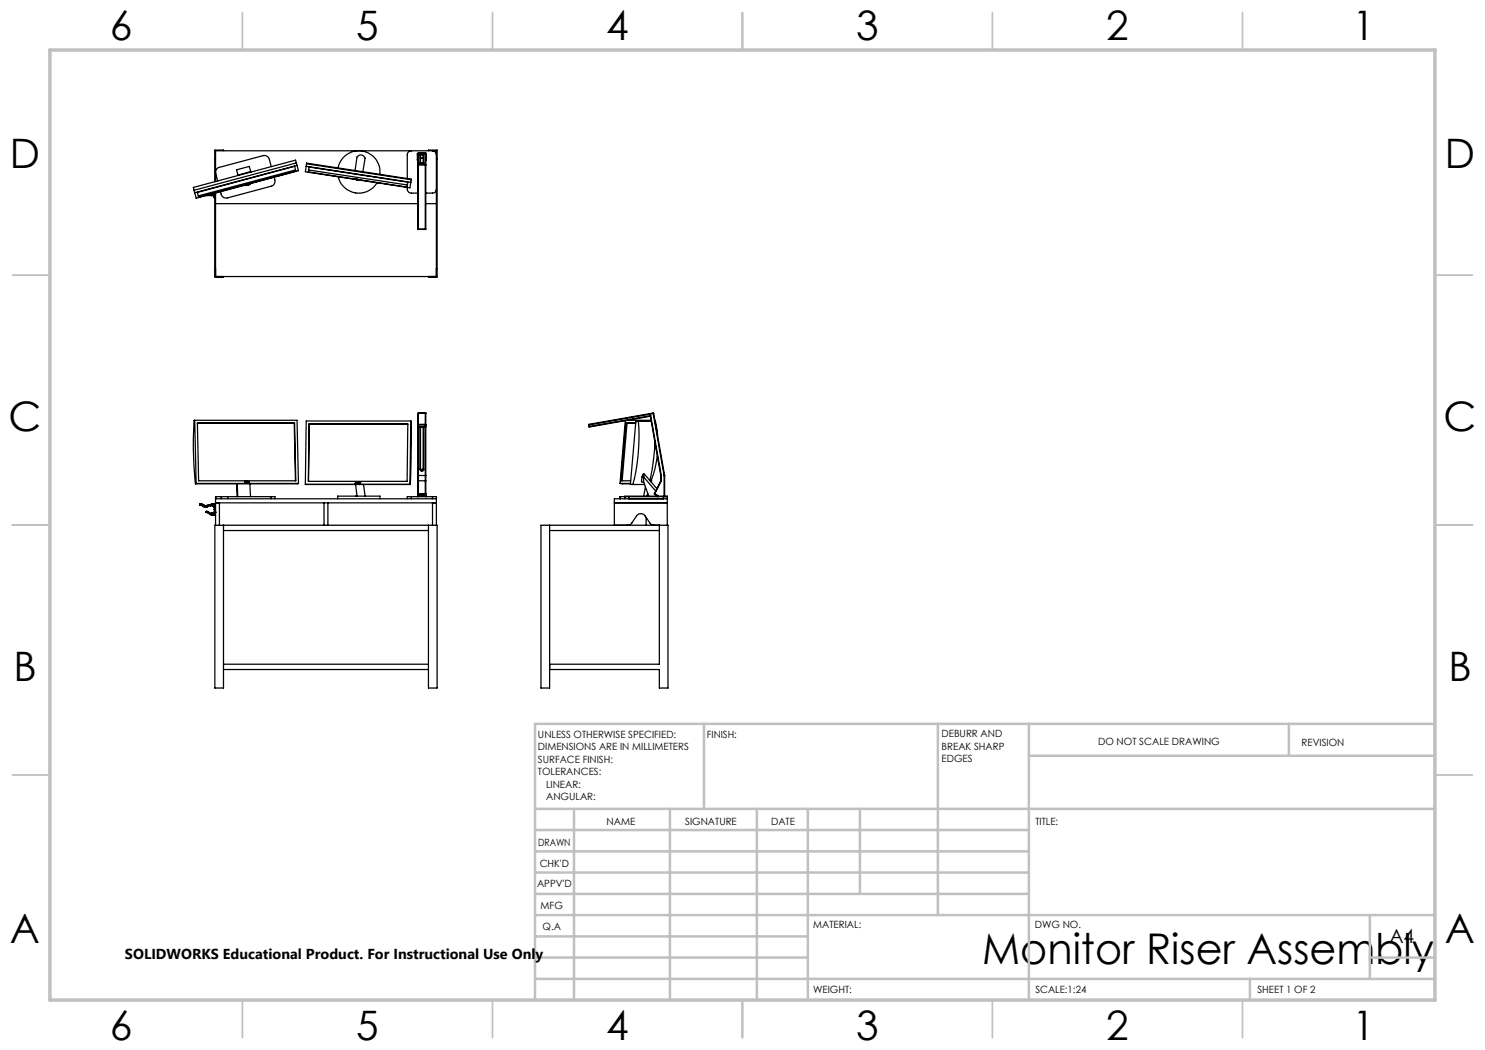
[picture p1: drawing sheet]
<svg xmlns="http://www.w3.org/2000/svg" width="297mm" height="210mm" viewBox="0 0 297 210" stroke-linecap="round" stroke-linejoin="round" font-family="sans-serif">
<g fill="none" stroke="#c0c0c0" stroke-width=".35">
<path d="M48.5 2.5v7.5M98.5 2.5v7.5M148.5 2.5v7.5M198.5 2.5v7.5M248.5 2.5v7.5M2.5 55h7.5M287 55h7.5M2.5 105h7.5M287 105h7.5M2.5 155h7.5M287 155h7.5M48.5 200v7.5"/>
<path d="M98.5 200v7.5M148.5 200v7.5M198.5 200v7.5M248.5 200v7.5"/>
</g>
<g fill="none" stroke="#c0c0c0" stroke-width=".5">
<path d="M140.8 144.8v17M187.6 144.8v38.2M205.8 144.8v55.2M205.8 151.2h81.2M257.8 144.8v6.4M287 144.8h-180v55.2M107 161.8h180M107 178.8h98.8M107 174.5h98.8M107 170.3h98.8M107 166h98.8M114.8 161.8v38.2"/>
<path d="M134 161.8v38.2M151.4 161.8v38.2M161.6 161.8v38.2M172 161.8v17M107 195.8h180M107 191.5h54.6M107 187.3h54.6M107 183h180M250 195.8v4.2M274 191.5h13M274 183v12.8"/>
</g>
<path d="M10 10h277v190h-277z" fill="none" stroke="#c0c0c0" stroke-width=".7"/>
<g fill="none" stroke="#000" stroke-width=".25">
<path d="M38.8 38.1l.1 .5M39.5 38.5l19.4-5.2 .3 .9-19.5 5.2zM41.1 39.1h.2M41.3 39.1h1M41.3 39.1h.1M41.5 39h.8M41.8 38.9h.5M42.1 38.9h.2M42.3 39v.1M42.3 38.9h.1M42.3 39h.1M42.3 39h.6"/>
<path d="M42.3 38.9l.5 .1M42.3 39h.5M42.3 38.9h.5M42.3 39.1h.5M42.3 39.1h.1M42.3 38.9v.1M42.8 39.1l.1 .1M42.8 38.9v.1M42.8 39v.1M42.8 39h.1M42.8 39.1h.1M42.8 38.8v.1"/>
<path d="M42.8 38.8l.1 .1M42.9 39.5l.1 .1M42.9 38.8l-.1 .1M42.9 38.9l-.1 .1M42.9 39l-.1 .1M42.9 39h.1M42.9 38.9v.1M42.9 38.9h.1M42.9 39.2l.1 .1M42.9 39l.1 .3M42.9 38.8h-.1M42.9 38.7v.1"/>
<path d="M42.9 39.5h.1M42.9 39.2v.3M43 38.7l-.1 .1M43 38.7l-.1 .2M43 39.3v.3M43 38.6v.1M43 39.6v15.8h1.7v-.1M43 39.6h.1M43 31.7h.1M43.1 36.3v-6.1h44.2v25.1h-44.2v-16.7M44.7 30.2v-.2h-1.7v6.4M47.6 35v.1"/>
<path d="M47.6 35.1l-8.9 2.4 .1 .6M49 37.1h.1M49 37l-9.8 2.6-.3-1M49 37v.1M49 37l.1 .1M49.1 37.1l.1-.1zM49.1 37.1h.1M49.2 36.9l-.2 .1M49.2 36.9v.1M49.2 37l-.1 .1M49.3 37h.2M49.3 36.9l-.1 .1"/>
<path d="M49.4 37h.1M49.4 36.9h.1M49.5 37h.1M49.5 37l-.3-.1 .1 .1M49.5 37h-.2M49.5 37h-.1M49.5 36.9v.1zM49.6 36.9v.1M49.6 36.9h.1M49.6 36.8v.1M49.6 36.8l-.1 .1M49.6 36.9l-.1 .1"/>
<path d="M49.7 36.8l-.1 .1M49.7 36.8h.1M49.7 36.8v.1M49.7 36.9h.1zM49.7 36.9h.1M49.8 36.8v.1M49.8 36.9h.1M50.1 34.3l-.3-1-2.5 .7 .3 1M50.1 34.3l-2.5 .7M50.1 34.3l.1 .1M50.2 34.4l-2.6 .7M54.3 33.3l-.5-1.6-.2-.3-.5-.3h-.5l-9 2.4-.5 .7 .4 2"/>
<path d="M54.8 35.4l.2 .7-.1 .5-.3 .5-.4 .1-8.8 2.4-.7-.1-.4-.4-.2-.8M59.1 34l-19.4 5.2M59.3 32.6l-.2-.6-8.9 2.4M59.3 32.6l-20.5 5.5M59.3 32.6l.1 .5M59.4 33.1l-20.5 5.5M59.4 33.1l.3 1-9.9 2.7M61.2 33.3l21 3.2M61.2 33.3l-.1 1.1 20.9 3.2 .2-1.1M61.3 32.8v-.2l21 3.2-.1 .1M61.3 32.8l20.9 3.1M61.3 32.8l-.1 .5"/>
<path d="M61.7 34l19.8 3M61.8 33.4l19.8 3-.2 1-19.7-3zM67.6 33.6a4.2 4.2 0 0 1 4.8-3.4 4.2 4.2 0 0 1 3.6 4.7M67.7 35.4a4.2 4.2 0 0 0 3.4 3.2 4.2 4.2 0 0 0 4.3-2.1M71 34.1l.4-2.7a.92 .92 0 0 1 .9-.4 .92 .92 0 0 1 .7 .6l-.4 2.8M71 35.9h.2M71 35.9h.1M71.1 35.9h.1M71.2 35.9h.1M71.2 35.9h.2M71.3 35.9h.1M71.4 35.9h.1"/>
<path d="M71.5 35.9h.1M71.5 35.9l.3 .1M71.6 35.9h.1M71.6 35.9v.1M71.6 36h.2M71.6 36h.1M71.8 36h.1M71.9 36h.1M71.9 36h.1h-.1M72 36h.1M81.5 37.5a.93 .93 0 0 0 .3 1l1.8 .1M82.2 35.9v.6"/>
<path d="M82.3 30.2l-.6 .2-.2 .4v4.9M83.5 30.8h.1M83.5 32h.1M83.5 32l.1 .2M83.5 30.8v1.2M83.6 30.8v15M83.7 32.9h-.1l.1 .1M83.7 32.9v.1M83.7 30.7l-.1 .1M83.7 30.7h.1M83.7 30.6v.1M83.7 30.6l-.2 .2"/>
<path d="M83.7 30.7v2.2M83.7 33v12.8M83.7 32.9h1.4M83.7 33h1.4M83.7 30.7h1.4M83.7 30.6h1.4M84 32.6h.7M84 30.9h.7M84 30.9l.1 .1M84 30.9v1.7M84.1 31.7h.5M84.1 31h.5"/>
<path d="M84.1 31.6h.5M84.1 31v1.6M84.6 31v1.6M84.7 30.9l-.1 .1M84.7 32.6h.1M84.7 30.9v1.7M85.1 32.9h.1l-.1 .1M85.1 32.9v.1M85.1 30.7l.1 .1M85.1 30.7h.1M85.1 30.6v.1M85.1 30.6l.2 .2"/>
<path d="M85.1 30.7v2.2M85.1 33v12.8M85.2 30.8h.1M85.2 32h.1M85.2 30.8v15M85.3 32l-.1 .2M85.3 30.8v1.2M85.7 30.2v-.2h1.7v25.4h-1.7v-.1M86.5 30.2h.3a.7 .7 0 0 1 .5 .8M87.3 37.8l-.1 .5-.3 .2-1.7 .1M87.3 31.7h.1M43 53.7h.1"/>
<path d="M43.1 40.7h40.5M83.6 45.8l.1 .1M83.6 45.8h.1M83.7 45.8v.1M83.7 45.9h1.4M83.7 45.8h1.4M85.1 45.8v.1M85.2 45.8l-.1 .1M85.2 45.8h-.1M85.2 40.7h2.1M87.3 53.7h.1M38.9 84.1h-.1l-.1 5.6 .4 7.1"/>
<path d="M38.9 84.1h20.5l.3 12.6M38.9 84.1l.3 12.6M39.2 96.7h20.5M39.2 96.7l-.1 .1M39.5 84.6h19.4l.3 11.6h-19.5zM43.1 99.8h44.2M43.1 99.3v5.7M43.1 99.3h1.1M43.1 99.3v.5M44.2 99.3h1.3M44.2 99.3v.5M45.5 99.3h8.7"/>
<path d="M45.5 99.3v.5M47.3 96.8l.1 2.5M47.4 96.8l.2 2.5M49 96.6h.1M49 96.5h.1M49 96.3v.2M49 96.5v.1M49 96.3h.1M49.1 96.5h.1M49.1 96.3h.1M49.1 96.5l.1-.1-.2-.1v.3M49.1 96.3v.2"/>
<path d="M49.1 96.5l-.1 .1M49.1 96.3l.1 .1M49.2 96.5l-.2 .1M49.2 96.4l-.1 .1M49.2 96.4h.1M49.3 96.5h.2M49.3 96.3v.3M49.4 96.3l.1 .1M49.4 96.4h.1M49.5 96.5l-.2 .1M49.5 96.4h-.1M49.5 96.3h.1"/>
<path d="M49.5 96.3h-.1l.1 .2M49.5 96.3h-.1M49.5 96.3v.3M49.5 96.3v.2M49.5 96.5h.1M49.5 96.5v.1M49.6 96.5v-.2h-.4l.1 .3M49.7 96.5h.1M49.7 96.5v-.2l.1 .2M49.7 96.3v.2M49.8 96.5l-.3 .1M50 96.8l.1 2.5"/>
<path d="M54.2 99.3h.8v.5M54.2 99.3v.5M58.8 84.6l.3 11.6M59.7 96.7l-20.6 .1M61.1 96.9h20.9M61.1 96.9h21M61.8 84.8h19.8l-.2 11.5h-19.7zM61.8 84.8h.1M61.9 84.8h19.7M61.9 84.8l-.2 11.5M67.5 99.8v-.6h8.5v.6M71.1 96.6h.1"/>
<path d="M71.1 96.9l.3 2.3M71.2 96.4v.3M71.2 96.4l-.2 .3M71.2 96.4h.1M71.2 96.5h.1M71.2 96.5l-.1 .1M71.2 96.5v.1M71.2 96.7h.1M71.2 96.7h-.2M71.3 96.7h.1M71.4 96.4v.1M71.4 96.5h.1"/>
<path d="M71.4 96.5v.1M71.4 96.4h.1M71.4 96.7h.1M71.4 96.6l.1 .1M71.4 96.6h.1M71.4 96.5l.1 .1M71.4 96.4l.1 .1M71.5 96.5h.1M71.5 96.7h-.1M71.5 96.6l-.1 .1M71.5 96.7h.1M71.6 96.6v.1"/>
<path d="M71.6 96.7h.1M71.6 96.6h.1M71.6 96.4h.1M71.6 96.4v.2M71.7 96.7h.1M71.7 96.6v.1M71.7 96.6h.1M71.8 96.4v.2l-.2 .1M71.8 96.4h.1M71.8 96.4l-.1 .2M71.8 96.7h.1M71.9 96.4v.1"/>
<path d="M71.9 96.5h.1M71.9 96.5v.1M71.9 96.4h.1M71.9 96.7h.1M71.9 96.7h-.1M71.9 96.6v.1M71.9 96.6h.1M71.9 96.6l.1 .1M71.9 96.4l.1 .1M72 96.5h.1M72 96.5l-.1 .2M72 96.7h-.1"/>
<path d="M72.7 96.9l.3 2.3M82 96.9h.1M82.2 84.2l.1 4.3-.2 8.4M82.2 84.2l-.2 12.7M82.2 84.2h-21l-.1 12.7M82.3 99.3h-.8v.5M82.3 99.3v.5M82.3 99.3h4.2M83.6 95.1h1.6M83.6 96.2h1.6M83.6 99.1h1.6M83.6 99.2h.1"/>
<path d="M83.6 99.2l-.1 .1M83.6 82.7v16.5M83.7 85.3h-.1l.1 .1M83.7 82.6l-.1 .1M83.7 84.9h-.1l.1 .1M83.7 84.9v.1M83.7 98.7l-.1 .1 .1 .1M83.7 98.7v.2M83.7 99.2v.1M83.7 85.3v.1M83.7 82.6h.1M83.7 85.4h1.4"/>
<path d="M83.7 82.6h1.4M83.7 84.9h1.4M83.7 85h1.4M83.7 82.6v2.3M83.7 85v.3M83.7 85.4v13.3M83.7 98.9v.3M83.7 85.3h1.4M83.7 98.9h1.4M83.7 98.7h1.4M83.7 99.2h1.4M84 93.9l.3 .4 .3-.2 .1-.2"/>
<path d="M84 93.9h.1M84 85.4v8.5M84.1 93.8l.2 .2 .3-.1M84.1 93.9l.2 .2h.2l.1-.2M84.1 85.4v8.5M84.6 93.9h.1M84.6 93.8v.1M84.6 85.4v8.5M84.7 85.4v8.5M85.1 85.3h.1l-.1 .1M85.1 82.6l.1 .1M85.1 84.9v.1"/>
<path d="M85.1 84.9h.1l-.1 .1M85.1 98.7h.1l-.1 .2M85.1 98.7v.2M85.1 99.2v.1M85.1 99.2h.1M85.1 85.3v.1M85.1 82.6h.1M85.1 82.6v2.3M85.1 85v.3M85.1 85.4v13.3M85.1 98.9v.3M85.2 99.2l.1 .1"/>
<path d="M85.2 82.7v16.5M86.5 99.3h.8v5.7M86.5 99.3v.5M117.7 85l.1 .3M117.8 84.9v.1M117.8 85.3l.1 .1M117.8 84.9l-.1 .1M117.8 85h-.1M117.8 85l.1 .3M117.9 85.3v.1M117.9 85.3h-.1M124 96.7h2.1"/>
<path d="M124 96.7l2.1 .1M124 99.3h1.8M124 99.3v.5M125.1 84.1l-1.1 12.6M125.4 84.6l-1 11.6M125.6 84.1h4.6M125.8 99.3h6.9M125.8 99.3v.5M126.6 96.9h2.3M127.1 84.6h-1.9l-1 11.6h1.9M127.2 84.2h3M127.2 84.2l-1.1 12.7h.5"/>
<path d="M127.2 84.2l.5 .1M127.7 84.3a38.4 38.4 0 0 1-1.1 12.6M127.7 84.3h2.5M128.4 95.3l-.1 1.1h.4M128.4 95.3l.3 .1M128.7 95.4a6.7 6.7 0 0 0 .8 3.1l.3 .7M128.7 95.4l2.4 2.8M128.9 94.9l-.2-.1-.3 .5M128.9 94.9l-.2 .5M128.9 94.9l2.5 2.8M129.1 97.4l-.4 1.8M129.5 98.6l-.1 .6"/>
<path d="M130.1 83.2l2.1 11.9M130.1 83.2l-12.2 2.2M130.1 83.1v.1M130.1 83.1l2.2 12M130.1 83.1l-12.2 2.2M130.3 95.9v.6M130.6 82.7h.1M130.6 82.6v.1M130.6 82.6l.1 .1M130.6 82.7l-12.8 2.3M130.6 82.7l2.2 12.4M130.6 82.6l-12.8 2.3"/>
<path d="M130.7 82.7l2.2 12.4M130.9 98.7l.1 .1M130.9 98.7v.2M130.9 98.9l.6 .3M131 98.8l-.1 .1M131 98.8l.6 .3M131 84.1l.5 3M131 88.5l-.4 4.2-.6 3.4M131.4 91.2l-.4 2.6-.9 2.5M131.5 99.2l-.1 .1M131.5 99.2h.1M131.5 99.2h-6.5v.6"/>
<path d="M131.6 99.2v.1M131.6 99.1l-.1 .1M131.6 99.2h1.2M131.6 99.1v.1M132.2 96.2h.1M132.2 95.1h.1M132.2 95.1v1.1M132.2 96.2l-1.3 2.5M132.3 96.2l-1.3 2.6M132.3 95.1v1.1M132.7 99.3h.8M132.7 99.3v.5"/>
<path d="M132.8 99.2v.1M132.8 99.2h.1M132.8 95.1h.1M132.8 95.1v4.1M132.9 99.2l.1 .1M132.9 95.1h-.1M132.9 95.1h.1M132.9 99.2h.6v5.8M132.9 95.1v4.1M133.5 99.8h-10.6v5.2M40 101l.1 .1M40 101h.1"/>
<path d="M40 100.8v.2M40 100.8l.5 .1 .1 .1M40 100.8l.1 .1M40 100.8h.3l.3 .2M40.1 101h-.1M40.1 100.9l.5 .2M40.1 101l.4 .1M40.1 100.9l-.1 .1M40.1 101v.1M40.1 100.9v.1M40.1 101.1h.3M40.4 101.1h.1"/>
<path d="M40.4 101.1l.3 .3h.6M40.5 101.1l.5 .2h.3M40.5 101.1h-.1M40.6 101.1l.3 .2 .4-.1M40.6 101l.3 .2 .3-.1M40.6 101v.1M40.6 101h.1M41.2 102.4l.1 .1M41.2 102.4h.1M41.2 101.1l.1 .1M41.2 101.1h.1M41.3 101.3v.1"/>
<path d="M41.3 101.4h.1M41.3 102.4h.1M41.3 102.4h-.1M41.3 102.4v.1M41.3 102.3v.1M41.3 102.3l-.1 .1M41.3 102.4h.2M41.3 102.5h.1M41.3 102.3h.3M41.4 102.5l.8 .5M41.5 102.4l-.1 .1M41.5 102.4l.7 .4"/>
<path d="M41.5 102.4l.7 .5M41.6 102.3l-.1 .1M41.6 102.3l.7 .5M42.1 101.2l-.8 .2M42.1 101.2h.4M42.2 102.9v.1M42.3 102.7v-.2h.1v.2M42.3 102.7h.1M42.3 100.9v.1M42.3 100.9l-1.1 .2M42.3 102.8h-.1M42.3 102.8h.1"/>
<path d="M42.3 102.7v.1M42.3 100.9h.1M42.3 101l.2 .2M42.3 101l-.2 .2M42.3 101l-1 .2M42.3 101l-1 .3M42.3 101h.1M42.4 102.8h.1M42.4 102.7v.1M42.5 101.2l.2 .1M42.5 103h.6M42.6 103h.1"/>
<path d="M42.7 100.8l-.4 .1M42.7 101.3l.1 .1M42.7 101.3l.2 .3M42.8 100.9v.4M42.8 100.9h.1M42.8 100.8v.1M42.8 100.8h.1M42.8 100.9l-.5 .1M42.8 100.8l-.5 .1M42.8 101.3h-.1M42.8 100.8h.3M42.8 100.9l.1 .1"/>
<path d="M42.8 102.9h.3M42.9 100.8l.1 .1M42.9 100.8h.1M42.9 101.9l.1 .1M42.9 101.2v.7M42.9 101v.2M42.9 102.4h.1M42.9 101.9v.5M42.9 100.8l-.1 .1M42.9 101.2l-.1 .1M42.9 102.4l-.2 .3-.4 .1M42.9 101.9h.1"/>
<path d="M43 100.9v1.1M43 100.9l-.1 .1M43 102v.4M43 102.4h.1M43 102.4l-.2 .4h-.6M43 102h.1M43 102.4a.51 .51 0 0 1-.2 .6 .51 .51 0 0 1-.6 0M43 102.4l-.1 .2a.47 .47 0 0 1-.7 .3M43.1 103.1h.1M43.1 102.8v.3M43.1 101.8l-.1 .2M43.1 102.4h-.1"/>
<path d="M43.1 100.6h44.2M43.9 100.6v4.4M44.7 105v32.6h-1.7v-32.6h44.4v32.6h-1.7v-32.6M44.7 106.1h41M64.8 100.6v4.4M65.6 100.6v4.4M86.5 100.6v4.4M109.9 106.1h22M109.9 105v32.6h-1.7v-32.6h25.4v32.6h-1.7v-3.7h-22M122.9 100.6h10.6M125.5 105l.8-.3 1-1.5a1.03 1.03 0 0 1 1.7 0l1.1 1.6 .7 .2M129.2 103.5v1.5"/>
<path d="M131.9 105v27.8h-22M44.7 132.8h41M44.7 133.9h41"/>
</g>
<text font-size="8.5" x="196.4" y="192.7">Monitor Riser Assembly</text>
<g font-size="8.1">
<text x="22" y="8">6</text>
<text x="71.2" y="8">5</text>
<text x="121.2" y="8">4</text>
<text x="171.3" y="8">3</text>
<text x="221.3" y="8">2</text>
<text x="270.5" y="8">1</text>
<text x="2" y="33.6">D</text>
<text x="289" y="33.6">D</text>
<text x="1.7" y="86.1">C</text>
<text x="288.7" y="86.1">C</text>
<text x="2.7" y="136.1">B</text>
<text x="289.7" y="136.1">B</text>
<text x="2" y="188.6">A</text>
<text x="289" y="188.6">A</text>
<text x="22" y="208">6</text>
<text x="71.2" y="208">5</text>
<text x="121.2" y="208">4</text>
<text x="171.3" y="208">3</text>
<text x="221.3" y="208">2</text>
<text x="270.5" y="208">1</text>
</g>
<text font-size="3.9" x="277.9" y="188.5">A4</text>
<text font-size="2.9" x="25" y="191.8">SOLIDWORKS Educational Product. For Instructional Use Only</text>
<g font-size="2">
<text x="107.6" y="147.6">UNLESS OTHERWISE SPECIFIED:</text>
<text x="141.4" y="147.6">FINISH:</text>
<text x="188.3" y="147.5">DEBURR AND</text>
<text x="188.3" y="150">BREAK SHARP</text>
<text x="219.6" y="149">DO NOT SCALE DRAWING</text>
<text x="260.3" y="149.2">REVISION</text>
<text x="107.6" y="150.1">DIMENSIONS ARE IN MILLIMETERS</text>
<text x="107.6" y="152.6">SURFACE FINISH:</text>
<text x="107.6" y="155.1">TOLERANCES:</text>
<text x="188.3" y="152.5">EDGES</text>
<text x="109.2" y="157.6">LINEAR:</text>
<text x="109.2" y="160.1">ANGULAR:</text>
<text x="121.3" y="165">NAME</text>
<text x="137" y="164.9">SIGNATURE</text>
<text x="154.2" y="164.9">DATE</text>
<text x="207.1" y="164.9">TITLE:</text>
<text x="107.6" y="169.1">DRAWN</text>
<text x="107.9" y="173.3">CHK'D</text>
<text x="107.4" y="177.4">APPV'D</text>
<text x="108.1" y="181.8">MFG</text>
<text x="108.5" y="186">Q.A</text>
<text x="162.6" y="185.5">MATERIAL:</text>
<text x="207" y="185.5">DWG NO.</text>
<text x="162.6" y="198.5">WEIGHT:</text>
<text x="207.1" y="198.6">SCALE:1:24</text>
<text x="251.5" y="198.6">SHEET 1 OF 2</text>
</g>
</svg>
